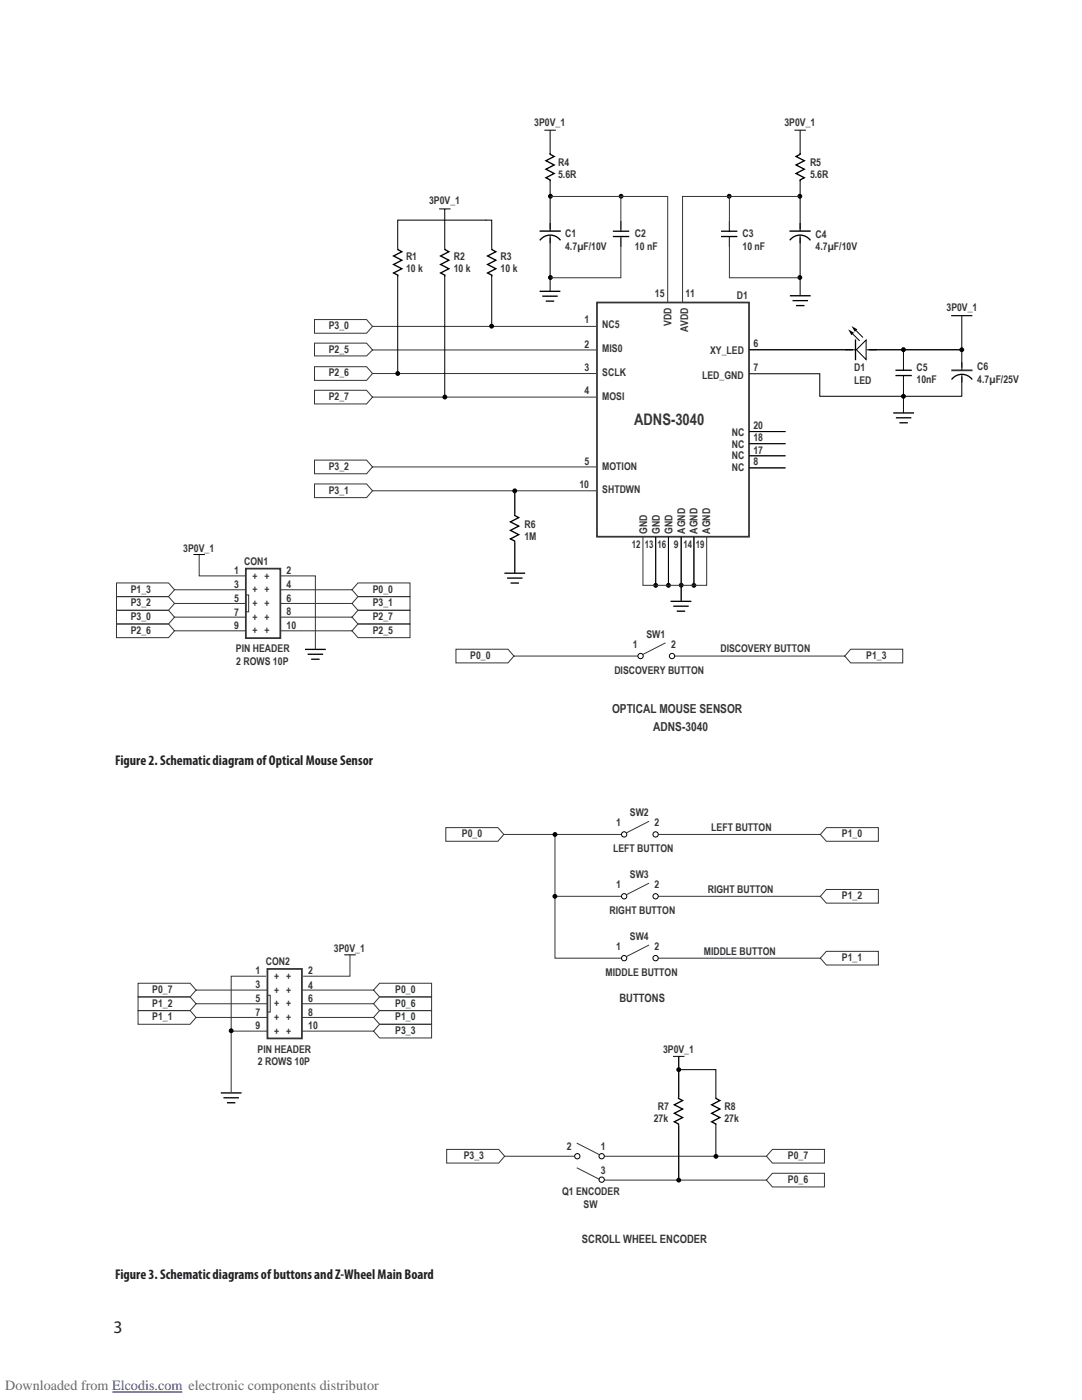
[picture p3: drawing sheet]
<svg xmlns="http://www.w3.org/2000/svg" width="216mm" height="279mm" viewBox="0 0 216 279" stroke-linecap="round" stroke-linejoin="round" font-family="sans-serif">
<g fill="none" stroke="#323436" stroke-width=".2">
<path d="M62.8 63.8h10.3l1.2 1.3-1.2 1.4h-10.3zM62.8 68.5h10.3l1.2 1.3-1.2 1.2h-10.3zM62.8 73.2h10.3l1.2 1.3-1.2 1.4h-10.3zM62.8 77.9h10.3l1.2 1.4-1.2 1.3h-10.3zM74.3 65.1h44.6M74.3 69.8h44.6M74.3 74.5h44.6M74.3 79.3h44.6M62.8 91.8h10.3l1.2 1.4-1.2 1.4h-10.3zM62.8 96.6h10.3l1.2 1.3-1.2 1.4h-10.3zM74.3 93.2h44.6M74.3 97.9h44.6"/>
<path d="M23.2 116.3h10.4l1.2 1.4-1.2 1.4h-10.4zM23.2 119.1h10.4l1.2 1.3-1.2 1.4h-10.4zM34.8 117.7h14.3M23.2 121.8h10.4l1.2 1.4-1.2 1.3h-10.4zM23.2 124.5h10.4l1.2 1.4-1.2 1.4h-10.4zM34.8 120.4h14.3M34.8 123.2h14.3M34.8 125.9h14.3M91 129.6h10.4l1.2 1.3-1.2 1.4h-10.4zM102.6 130.9h24.7M134.6 130.9h34M169.7 129.6h10.4v2.7h-10.4l-1.1-1.4z"/>
</g>
<g fill="#000">
<circle cx="79.4" cy="74.5" r=".38"/>
<circle cx="88.8" cy="79.2" r=".38"/>
<circle cx="98.1" cy="65.1" r=".38"/>
<circle cx="180.3" cy="79.1" r=".38"/>
<circle cx="180.3" cy="69.8" r=".38"/>
<circle cx="191.9" cy="69.8" r=".38"/>
<circle cx="102.7" cy="98" r=".38"/>
<circle cx="130.8" cy="116.8" r=".38"/>
<circle cx="133.4" cy="116.8" r=".38"/>
<circle cx="135.9" cy="116.8" r=".38"/>
<circle cx="138.5" cy="116.8" r=".38"/>
</g>
<g fill="none" stroke="#000" stroke-width=".2">
<path d="M180.3 69.8v4.1M180.3 74.9v7.4"/>
<circle cx="79.4" cy="74.5" r=".38"/>
<circle cx="88.8" cy="79.2" r=".38"/>
<circle cx="98.1" cy="65.1" r=".38"/>
<circle cx="180.3" cy="79.1" r=".38"/>
<circle cx="180.3" cy="69.8" r=".38"/>
<circle cx="191.9" cy="69.8" r=".38"/>
<circle cx="102.7" cy="98" r=".38"/>
<circle cx="130.8" cy="116.8" r=".38"/>
<circle cx="133.4" cy="116.8" r=".38"/>
<circle cx="135.9" cy="116.8" r=".38"/>
<circle cx="138.5" cy="116.8" r=".38"/>
</g>
<path d="M178.8 74.9h3M178.8 73.9h3M102.7 102.6v.3l.8 .4-1.6 .9 1.6 .8-1.6 .8 1.6 .9-1.6 .8 .8 .5v.2" fill="none" stroke="#000" stroke-width=".26"/>
<circle cx="127.8" cy="130.9" r=".53" fill="#fff"/>
<circle cx="127.8" cy="130.9" r=".53" fill="none" stroke="#000" stroke-width=".2"/>
<circle cx="134.1" cy="130.9" r=".53" fill="#fff"/>
<g fill="none" stroke="#000" stroke-width=".2">
<path d="M191.9 72.3v1.6M191.9 74.7v1.6"/>
<circle cx="134.1" cy="130.9" r=".53"/>
</g>
<path d="M190 73.9h3.9" fill="none" stroke="#323436" stroke-width=".35"/>
<path d="M170.7 67.9v3.9M193.9 75.6a2.56 2.56 0 0 0-3.9 .1" fill="none" stroke="#000" stroke-width=".26"/>
<path d="M170.9 69.8l1.9-1.9v3.9z" fill="#fff"/>
<g fill="none" stroke="#000" stroke-width=".2">
<path d="M108.6 26h2.3M109.8 26v4.7M109.8 36v10.1M158.5 26h2.3M159.7 26v4.7M159.7 36v9.8M79.4 54.9v19.7M87.6 41.7h2.3M88.7 41.7v7.9M88.7 54.9v24.4M96.9 43.9h1.2v5.7M97 43.9h-17.6v5.7"/>
<path d="M98.1 54.9v10.2M109.8 46.9v11.2M123.9 44.2v1.9M123.9 47.2v1.9M145.5 44.2v1.9M145.5 47.2v1.9M159.7 44.5v1.6M159.7 46.9v1.6M159.7 47.4v11.6M149.5 74.6h14.1v4.5h28.3v-3.9M149.5 69.8h21.1M170.1 66.6l1.4 1.4"/>
<path d="M170.8 65.9l1.4 1.5M170.9 69.8l1.9-1.9v3.9zM189.8 63h4.2M191.9 69.8h-19M191.9 63v10.4M102.7 98v4.6M149.5 86.1h7.2M149.5 88.5h7.2M149.5 91h7.2M149.5 93.4h7.2M38.6 110.7h2.3M102.7 108.2v6.1"/>
<path d="M130.8 107.1v9.7M133.4 107.1v9.7M135.9 107.1v12.8M138.5 107.1v9.7"/>
<circle cx="109.8" cy="39.2" r=".38"/>
<circle cx="123.9" cy="39.2" r=".38"/>
<circle cx="145.5" cy="39.2" r=".38"/>
<circle cx="159.6" cy="39.2" r=".38"/>
<circle cx="109.8" cy="55.4" r=".38"/>
<circle cx="159.6" cy="55.4" r=".38"/>
</g>
<g fill="none" stroke="#000" stroke-width=".26">
<path d="M109.8 30.6v.2l.8 .4-1.7 .9 1.7 .8-1.7 .9 1.7 .8-1.7 .9 .9 .4v.3M159.7 30.6v.2l-.9 .4 1.7 .9-1.7 .8 1.7 .9-1.7 .8 1.7 .9-.8 .4v.3M79.4 49.6v.2l.8 .4-1.7 .9 1.7 .8-1.7 .9 1.7 .8-1.7 .9 .9 .4v.3M88.8 49.6v.2l.8 .4-1.7 .9 1.7 .8-1.7 .9 1.7 .8-1.7 .9 .9 .4v.3M98.1 49.6v.2l.8 .4-1.6 .9 1.6 .8-1.6 .9 1.6 .8-1.6 .9 .8 .4v.3M107.8 58.1h3.9M108.3 59.1h2.9M111.8 47.9a2.56 2.56 0 0 0-4 0M122.4 47.2h3M122.4 46.1h3M144 47.2h3M144 46.1h3"/>
<path d="M157.7 47.9a2.56 2.56 0 0 1 3.9 0M157.7 59h3.9M158.3 60h2.8M109 60.1h1.4M159 61h1.4M178.4 82.4h3.8M178.9 83.4h2.8M179.6 84.4h1.4M100.8 114.4h3.9M101.3 115.4h2.8M102 116.4h1.4M61 129.6h3.9"/>
<path d="M61.5 130.6h2.8M62.2 131.6h1.4M133.9 120h3.9M134.5 121h2.8M135.2 122h1.4"/>
</g>
<path d="M107.8 46.1h3.9M157.7 46.1h3.9M119.1 60.4h30.4v46.7h-30.4zM49.1 113.5h6.8v13.9h-6.8z" fill="none" stroke="#323436" stroke-width=".35"/>
<g fill="#000">
<path d="M169.2 65.7l1.2 .7-.5 .5zM169.9 65.1l1.2 .6-.5 .5z"/>
<circle cx="109.8" cy="39.2" r=".38"/>
<circle cx="123.9" cy="39.2" r=".38"/>
<circle cx="145.5" cy="39.2" r=".38"/>
<circle cx="159.6" cy="39.2" r=".38"/>
<circle cx="109.8" cy="55.4" r=".38"/>
<circle cx="159.6" cy="55.4" r=".38"/>
</g>
<g fill="none" stroke="#323436" stroke-width=".2">
<path d="M109.8 39.2h23.4v21.2M123.9 39.2v6.6M145.5 39.2v6.6M159.7 39.2h-23.5v21.1M123.9 47.5v7.9h-14.1M145.5 47.5v7.9h14.2M189.8 63h4.2M102.7 98v4.6M149.5 86.1h7.2M149.5 88.5h7.2M149.5 91h7.2M149.5 93.4h7.2"/>
<path d="M39.7 110.7v4.2h9.4M49.1 118.7h.5v3.4h-.5zM56 114.9h6.9v14.7M56 117.7h14.2M71.4 116.3h10.4v2.8h-10.4l-1.2-1.4zM71.4 119.1h10.4v2.7h-10.4l-1.2-1.4zM102.7 108.2v6.1M128.3 107.1v9.7h12.7v-9.7M130.8 107.1v9.7M133.4 107.1v9.7M135.9 107.1v12.8M138.5 107.1v9.7"/>
<path d="M56 120.4h14.2M56 123.2h14.2M56 125.9h14.2M71.4 121.8h10.4v2.7h-10.4l-1.2-1.3zM71.4 124.5h10.4v2.8h-10.4l-1.2-1.4zM132.8 128.3l-4.6 2.3M89 165.2h10.3l1.2 1.3-1.2 1.4h-10.3zM100.5 166.5h23.5M131.3 166.5h32.4M164.9 165.2h10.4v2.7h-10.4l-1.2-1.4zM27.5 196.2h10.4l1.2 1.4-1.2 1.4h-10.4zM27.5 199h10.4l1.2 1.3-1.2 1.4h-10.4z"/>
<path d="M39.1 197.6h14.3M27.5 201.7h10.4l1.2 1.4-1.2 1.3h-10.4zM39.1 200.3h14.3M39.1 203.1h14.3M46.1 205.8h7.3"/>
</g>
<circle cx="124.5" cy="166.5" r=".53" fill="#fff"/>
<circle cx="124.5" cy="166.5" r=".53" fill="none" stroke="#000" stroke-width=".2"/>
<circle cx="130.8" cy="166.5" r=".53" fill="#fff"/>
<g fill="none" stroke="#000" stroke-width=".2">
<path d="M68.7 190.6h2.3M134.3 210.8h2.3"/>
<circle cx="130.8" cy="166.5" r=".53"/>
</g>
<path d="M44.2 218.1h3.9M44.7 219.1h2.8M45.4 220.1h1.4" fill="none" stroke="#000" stroke-width=".26"/>
<g fill="none" stroke="#323436" stroke-width=".2">
<path d="M110.7 178.9h13.3M129.5 163.9l-4.5 2.3M131.3 178.9h32.4M164.9 177.5h10.4v2.7h-10.4l-1.2-1.3zM53.1 194.8h-7v23.3M53.4 198.6h.5v3.4h-.5zM60.3 197.6h14.2M69.8 190.6v4.2h-9.3M75.7 196.2h10.4v2.8h-10.4l-1.2-1.4zM75.7 199h10.4v2.7h-10.4l-1.2-1.4zM60.3 200.3h14.2M60.3 203.1h14.2"/>
<path d="M60.3 205.8h14.2M75.7 201.7h10.4v2.7h-10.4l-1.2-1.3zM75.7 204.4h10.4v2.7h-10.4l-1.2-1.3z"/>
</g>
<path d="M53.4 193.4h6.8v13.8h-6.8z" fill="none" stroke="#323436" stroke-width=".35"/>
<circle cx="124.5" cy="178.9" r=".53" fill="#fff"/>
<circle cx="124.5" cy="178.9" r=".53" fill="none" stroke="#000" stroke-width=".2"/>
<circle cx="130.8" cy="178.9" r=".53" fill="#fff"/>
<circle cx="130.8" cy="178.9" r=".53" fill="none" stroke="#000" stroke-width=".2"/>
<path d="M110.7 166.5v24.7h13.3M129.5 176.3l-4.5 2.3M131.3 191.2h32.4M164.9 189.9h10.4v2.7h-10.4l-1.2-1.4z" fill="none" stroke="#323436" stroke-width=".2"/>
<circle cx="124.5" cy="191.2" r=".53" fill="#fff"/>
<circle cx="124.5" cy="191.2" r=".53" fill="none" stroke="#000" stroke-width=".2"/>
<circle cx="130.8" cy="191.2" r=".53" fill="#fff"/>
<circle cx="130.8" cy="191.2" r=".53" fill="none" stroke="#000" stroke-width=".2"/>
<path d="M129.5 188.6l-4.5 2.3M89.1 229.4h10.4l1.2 1.4-1.2 1.3h-10.4zM100.7 230.8h14M120.5 230.8h32.4M120.5 235.5h32.4M154.1 229.4h10.4v2.7h-10.4l-1.2-1.3zM154.1 234.2h10.4v2.7h-10.4l-1.2-1.4z" fill="none" stroke="#323436" stroke-width=".2"/>
<circle cx="115.2" cy="230.8" r=".53" fill="#fff"/>
<circle cx="115.2" cy="230.8" r=".53" fill="none" stroke="#000" stroke-width=".2"/>
<circle cx="120.1" cy="230.8" r=".53" fill="#fff"/>
<circle cx="120.1" cy="230.8" r=".53" fill="none" stroke="#000" stroke-width=".2"/>
<circle cx="120.1" cy="235.4" r=".53" fill="#fff"/>
<g fill="none" stroke="#000" stroke-width=".2">
<path d="M135.4 210.8v8.2M135.4 213.5h7.4v5.5M135.4 224.6v10.8M142.8 224.6v6.2"/>
<circle cx="110.7" cy="178.9" r=".38"/>
<circle cx="110.7" cy="166.5" r=".38"/>
<circle cx="46.1" cy="205.7" r=".38"/>
<circle cx="135.4" cy="213.5" r=".38"/>
<circle cx="120.1" cy="235.4" r=".53"/>
<circle cx="135.4" cy="235.5" r=".38"/>
<circle cx="142.9" cy="230.8" r=".38"/>
</g>
<path d="M135.4 210.8v8.2M115.1 228.1l4.5 2.4M115.1 233l4.5 2.4M135.4 224.6v10.8" fill="none" stroke="#323436" stroke-width=".2"/>
<g fill="#000">
<circle cx="110.7" cy="178.9" r=".38"/>
<circle cx="110.7" cy="166.5" r=".38"/>
<circle cx="46.1" cy="205.7" r=".38"/>
<circle cx="135.4" cy="213.5" r=".38"/>
<circle cx="135.4" cy="235.5" r=".38"/>
<circle cx="142.9" cy="230.8" r=".38"/>
</g>
<path d="M135.4 219v.2l.8 .4-1.6 .9 1.6 .8-1.6 .9 1.6 .8-1.6 .9 .8 .4v.3M142.8 219v.2l.9 .4-1.7 .9 1.7 .8-1.7 .9 1.7 .8-1.7 .9 .8 .4v.3" fill="none" stroke="#000" stroke-width=".26"/>
<path d="M22.4 277.8h14" fill="none" stroke="#00f" stroke-width=".2"/>
<text font-size="3.2" fill="#323436" x="126.5" y="84.8">ADNS-3040</text>
<g font-size="2.8" fill="#231f20">
<text x="22.9" y="152.6">Figure 2. Schematic diagram of Optical Mouse Sensor</text>
<text x="22.9" y="255.2">Figure 3. Schematic diagrams of buttons and Z-Wheel Main Board</text>
</g>
<text font-size="2.8" fill="#696969" x="1.1" y="277.4">Downloaded from Elcodis.com electronic components distributor</text>
<g font-size="2.5" fill="#323436">
<text x="122.1" y="142.3">OPTICAL MOUSE SENSOR</text>
<text x="130.4" y="145.8">ADNS-3040</text>
</g>
<g font-size="2.3" fill="#323436">
<text x="123.6" y="200">BUTTONS</text>
<text x="116.1" y="248.1">SCROLL WHEEL ENCODER</text>
</g>
<g font-size="2.1" fill="#323436">
<text x="106.6" y="25.2">3P0V_1</text>
<text x="156.5" y="25.2">3P0V_1</text>
<text x="111.4" y="33">R4</text>
<text x="111.4" y="35.6">5.6R</text>
<text x="161.6" y="33">R5</text>
<text x="161.6" y="35.5">5.6R</text>
<text x="85.6" y="40.6">3P0V_1</text>
<text x="112.8" y="47.4">C1</text>
<text x="126.7" y="47.4">C2</text>
<text x="148.2" y="47.4">C3</text>
<text x="162.7" y="47.5">C4</text>
<text x="81" y="51.9">R1</text>
<text x="90.5" y="51.9">R2</text>
<text x="99.9" y="51.9">R3</text>
<text x="112.8" y="49.8">4.7µF/10V</text>
<text x="126.7" y="49.8">10 nF</text>
<text x="148.2" y="49.8">10 nF</text>
<text x="162.7" y="50">4.7µF/10V</text>
<text x="81" y="54.4">10 k</text>
<text x="90.5" y="54.4">10 k</text>
<text x="99.9" y="54.4">10 k</text>
<text x="130.7" y="59.3">15</text>
<text x="136.8" y="59.3">11</text>
<text x="147" y="59.7">D1</text>
<text x="65.6" y="65.7">P3_0</text>
<text x="116.6" y="64.5">1</text>
<text x="120.2" y="65.5">NC5</text>
<text x="134" y="65.1" transform="rotate(-90 134 65.1)">VDD</text>
<text x="188.9" y="62">3P0V_1</text>
<text x="65.6" y="70.4">P2_5</text>
<text x="116.6" y="69.4">2</text>
<text x="120.2" y="70.3">MIS0</text>
<text x="137.3" y="66.3" transform="rotate(-90 137.3 66.3)">AVDD</text>
<text x="141.7" y="70.6">XY_LED</text>
<text x="150.3" y="69.3">6</text>
<text x="65.6" y="75.1">P2_6</text>
<text x="116.6" y="74.1">3</text>
<text x="120.2" y="75">SCLK</text>
<text x="140.1" y="75.5">LED_GND</text>
<text x="150.3" y="74.1">7</text>
<text x="170.4" y="74.1">D1</text>
<text x="170.4" y="76.6">LED</text>
<text x="182.9" y="74">C5</text>
<text x="182.9" y="76.5">10nF</text>
<text x="195" y="73.9">C6</text>
<text x="195" y="76.4">4.7µF/25V</text>
<text x="65.6" y="79.8">P2_7</text>
<text x="116.6" y="78.5">4</text>
<text x="120.2" y="79.8">MOSI</text>
<text x="146" y="86.9">NC</text>
<text x="146" y="89.3">NC</text>
<text x="150.3" y="85.7">20</text>
<text x="150.3" y="88.1">18</text>
<text x="65.6" y="93.7">P3_2</text>
<text x="116.6" y="92.7">5</text>
<text x="120.2" y="93.9">MOTION</text>
<text x="146" y="91.7">NC</text>
<text x="146" y="94.1">NC</text>
<text x="150.3" y="90.5">17</text>
<text x="150.3" y="92.9">8</text>
<text x="65.6" y="98.5">P3_1</text>
<text x="115.6" y="97.4">10</text>
<text x="120.2" y="98.5">SHTDWN</text>
<text x="104.7" y="105.4">R6</text>
<text x="104.7" y="107.8">1M</text>
<text x="129.1" y="106.5" transform="rotate(-90 129.1 106.5)">GND</text>
<text x="131.6" y="106.5" transform="rotate(-90 131.6 106.5)">GND</text>
<text x="134.2" y="106.5" transform="rotate(-90 134.2 106.5)">GND</text>
<text x="136.7" y="106.5" transform="rotate(-90 136.7 106.5)">AGND</text>
<text x="139.2" y="106.5" transform="rotate(-90 139.2 106.5)">AGND</text>
<text x="141.7" y="106.5" transform="rotate(-90 141.7 106.5)">AGND</text>
<text x="36.6" y="110.1">3P0V_1</text>
<text x="48.7" y="112.8">CON1</text>
<text x="126.1" y="109.3">12</text>
<text x="128.6" y="109.3">13</text>
<text x="131.2" y="109.3">16</text>
<text x="134.5" y="109.3">9</text>
<text x="136.4" y="109.3">14</text>
<text x="138.9" y="109.3">19</text>
<text x="26.1" y="118.3">P1_3</text>
<text x="46.7" y="114.6">1</text>
<text x="46.7" y="117.3">3</text>
<text x="50.4" y="115.7">+ +</text>
<text x="50.4" y="118.4">+ +</text>
<text x="57.2" y="114.6">2</text>
<text x="57.2" y="117.4">4</text>
<text x="74.4" y="118.3">P0_0</text>
<text x="26.1" y="121">P3_2</text>
<text x="26.1" y="123.7">P3_0</text>
<text x="46.7" y="120.2">5</text>
<text x="46.7" y="122.8">7</text>
<text x="46.7" y="125.5">9</text>
<text x="50.4" y="121.1">+ +</text>
<text x="50.4" y="123.9">+ +</text>
<text x="57.2" y="120.1">6</text>
<text x="57.2" y="122.8">8</text>
<text x="57.2" y="125.5">10</text>
<text x="74.4" y="121">P3_1</text>
<text x="74.4" y="123.7">P2_7</text>
<text x="26.1" y="126.5">P2_6</text>
<text x="47.1" y="130.2">PIN HEADER</text>
<text x="50.4" y="126.6">+ +</text>
<text x="74.4" y="126.5">P2_5</text>
<text x="93.8" y="131.5">P0_0</text>
<text x="126.3" y="129.3">1</text>
<text x="129" y="127.3">SW1</text>
<text x="133.9" y="129.3">2</text>
<text x="143.8" y="130.2">DISCOVERY BUTTON</text>
<text x="172.8" y="131.5">P1_3</text>
<text x="47.1" y="132.8">2 ROWS 10P</text>
<text x="122.6" y="134.5">DISCOVERY BUTTON</text>
<text x="92.2" y="167.1">P0_0</text>
<text x="123" y="164.9">1</text>
<text x="125.7" y="162.9">SW2</text>
<text x="130.6" y="164.9">2</text>
<text x="141.9" y="165.8">LEFT BUTTON</text>
<text x="168" y="167.1">P1_0</text>
<text x="122.3" y="170.1">LEFT BUTTON</text>
<text x="123" y="177.3">1</text>
<text x="125.7" y="175.2">SW3</text>
<text x="130.6" y="177.3">2</text>
<text x="141.2" y="178.2">RIGHT BUTTON</text>
<text x="168" y="179.4">P1_2</text>
<text x="121.6" y="182.4">RIGHT BUTTON</text>
<text x="66.6" y="190">3P0V_1</text>
<text x="123" y="189.6">1</text>
<text x="125.7" y="187.6">SW4</text>
<text x="130.6" y="189.6">2</text>
<text x="140.4" y="190.5">MIDDLE BUTTON</text>
<text x="168" y="191.8">P1_1</text>
<text x="51" y="194.5">1</text>
<text x="51" y="197.2">3</text>
<text x="53" y="192.6">CON2</text>
<text x="54.7" y="195.6">+ +</text>
<text x="61.5" y="197.3">4</text>
<text x="61.5" y="194.5">2</text>
<text x="120.8" y="194.7">MIDDLE BUTTON</text>
<text x="30.4" y="198.2">P0_7</text>
<text x="30.4" y="200.9">P1_2</text>
<text x="30.4" y="203.6">P1_1</text>
<text x="51" y="200">5</text>
<text x="51" y="202.7">7</text>
<text x="54.7" y="198.3">+ +</text>
<text x="54.7" y="201">+ +</text>
<text x="54.7" y="203.7">+ +</text>
<text x="61.5" y="200">6</text>
<text x="61.5" y="202.7">8</text>
<text x="78.9" y="198.2">P0_0</text>
<text x="78.9" y="200.9">P0_6</text>
<text x="78.9" y="203.6">P1_0</text>
<text x="51" y="205.4">9</text>
<text x="54.7" y="206.5">+ +</text>
<text x="61.5" y="205.4">10</text>
<text x="78.9" y="206.3">P3_3</text>
<text x="51.4" y="210.1">PIN HEADER</text>
<text x="51.4" y="212.6">2 ROWS 10P</text>
<text x="132.3" y="210.2">3P0V_1</text>
<text x="131.2" y="221.5">R7</text>
<text x="144.6" y="221.5">R8</text>
<text x="130.4" y="224">27k</text>
<text x="144.6" y="224">27k</text>
<text x="92.5" y="231.3">P3_3</text>
<text x="113.1" y="229.5">2</text>
<text x="119.9" y="229.5">1</text>
<text x="157.2" y="231.3">P0_7</text>
<text x="112.2" y="238.5">Q1 ENCODER</text>
<text x="119.9" y="234.2">3</text>
<text x="157.2" y="236.1">P0_6</text>
<text x="116.4" y="241">SW</text>
</g>
</svg>
